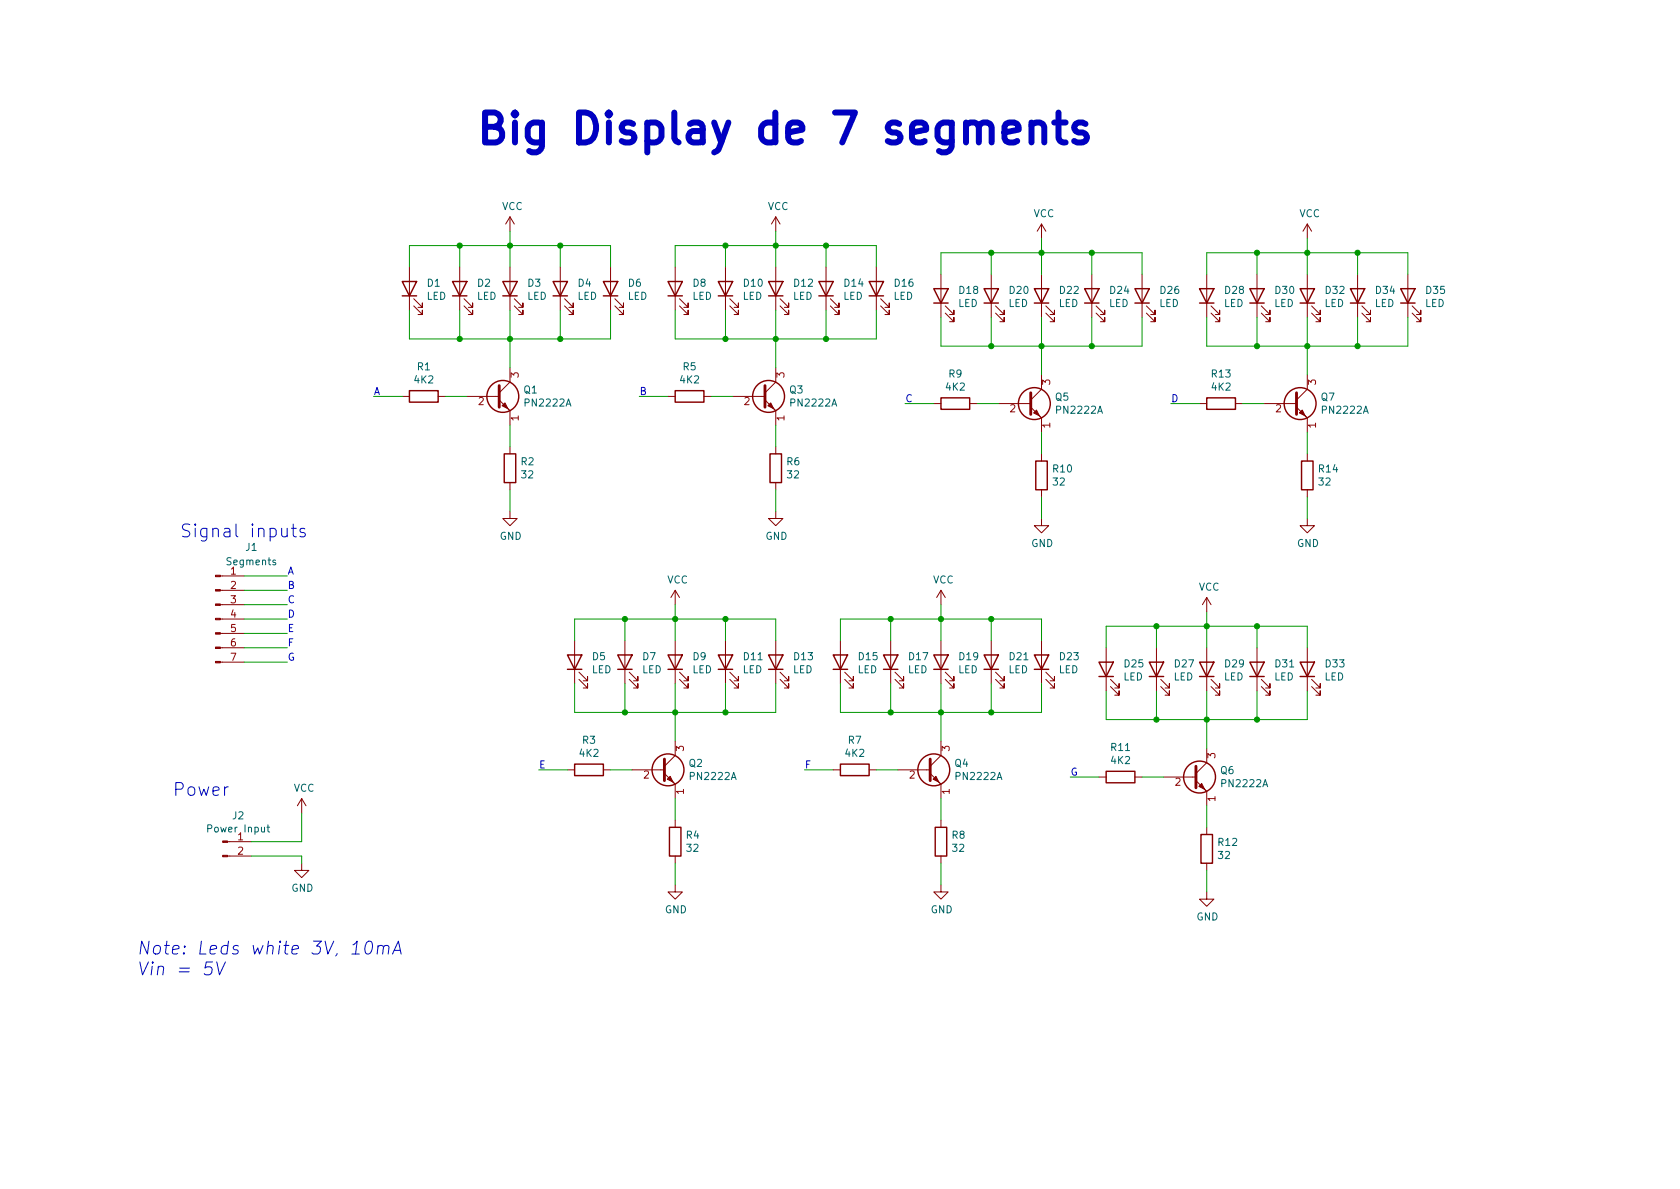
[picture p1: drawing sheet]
<svg xmlns="http://www.w3.org/2000/svg" width="297mm" height="210mm" viewBox="0 0 297 210" stroke-linecap="round" stroke-linejoin="round" font-family="sans-serif">
<g fill="none" stroke="#840000" stroke-width=".25">
<path d="M71.1 49.8h2.6l-1.3 2.5zM71.1 52.3h2.6M80 49.8h2.5l-1.2 2.5zM80 52.3h2.5M88.9 49.8h2.5l-1.2 2.5zM88.9 52.3h2.5M97.8 49.8h2.5l-1.2 2.5zM97.8 52.3h2.5M106.7 49.8h2.5l-1.3 2.5zM106.7 52.3h2.5M118.1 49.8h2.5l-1.2 2.5zM118.1 52.3h2.5"/>
<path d="M127 49.8h2.5l-1.2 2.5zM127 52.3h2.5M135.9 49.8h2.5l-1.2 2.5zM135.9 52.3h2.5M144.8 49.8h2.5l-1.3 2.5zM144.8 52.3h2.5M153.7 49.8h2.5l-1.3 2.5zM153.7 52.3h2.5M165.1 51h2.5l-1.2 2.6zM165.1 53.6h2.5M174 51h2.5l-1.2 2.6zM174 53.6h2.5"/>
<path d="M182.9 51h2.5l-1.3 2.6zM182.9 53.6h2.5M191.8 51h2.5l-1.3 2.6zM191.8 53.6h2.5M200.7 51h2.5l-1.3 2.6zM200.7 53.6h2.5M212.1 51h2.5l-1.2 2.6zM212.1 53.6h2.5M221 51h2.5l-1.3 2.6zM221 53.6h2.5M229.9 51h2.5l-1.3 2.6zM229.9 53.6h2.5"/>
<path d="M238.8 51h2.5l-1.3 2.6zM238.8 53.6h2.5M247.6 51h2.6l-1.3 2.6zM247.6 53.6h2.6M72.4 69.1h5.1v2h-5.1zM119.4 69.1h5.1v2h-5.1zM166.4 70.4h5v2h-5zM213.4 70.4h5v2h-5zM89.2 80.3h2v5h-2zM136.1 80.3h2.1v5h-2.1zM183.1 81.5h2.1v5.1h-2.1zM230.1 81.5h2.1v5.1h-2.1z"/>
<path d="M100.3 115.8h2.6l-1.3 2.6zM100.3 118.4h2.6M109.2 115.8h2.6l-1.3 2.6zM109.2 118.4h2.6M118.1 115.8h2.5l-1.2 2.6zM118.1 118.4h2.5M127 115.8h2.5l-1.2 2.6zM127 118.4h2.5M135.9 115.8h2.5l-1.2 2.6zM135.9 118.4h2.5M147.3 115.8h2.6l-1.3 2.6zM147.3 118.4h2.6"/>
<path d="M156.2 115.8h2.5l-1.2 2.6zM156.2 118.4h2.5M165.1 115.8h2.5l-1.2 2.6zM165.1 118.4h2.5M174 115.8h2.5l-1.2 2.6zM174 118.4h2.5M182.9 115.8h2.5l-1.3 2.6zM182.9 118.4h2.5M194.3 117.1h2.5l-1.2 2.5zM194.3 119.6h2.5M203.2 117.1h2.5l-1.2 2.5zM203.2 119.6h2.5"/>
<path d="M212.1 117.1h2.5l-1.2 2.5zM212.1 119.6h2.5M221 117.1h2.5l-1.3 2.5zM221 119.6h2.5M229.9 117.1h2.5l-1.3 2.5zM229.9 119.6h2.5M101.6 135.1h5.1v2.1h-5.1zM148.6 135.1h5.1v2.1h-5.1zM195.6 136.4h5.1v2h-5.1zM118.4 146.3h2v5.1h-2zM165.4 146.3h2v5.1h-2zM212.3 147.6h2.1v5h-2.1z"/>
<circle cx="88.9" cy="70.1" r="2.82"/>
<circle cx="135.9" cy="70.1" r="2.82"/>
<circle cx="182.9" cy="71.4" r="2.82"/>
<circle cx="229.9" cy="71.4" r="2.82"/>
<circle cx="118.1" cy="136.1" r="2.82"/>
<circle cx="165.1" cy="136.1" r="2.82"/>
<circle cx="212.1" cy="137.4" r="2.82"/>
</g>
<g fill="none" stroke="#840000" stroke-width=".18">
<path d="M90.2 38.3v2.6M90.2 38.3l-.8 1.3M90.2 38.3l.7 1.3M137.2 38.3v2.6M137.2 38.3l-.8 1.3M137.2 38.3l.7 1.3M184.1 39.6v2.6M184.1 39.6l-.7 1.3M184.1 39.6l.8 1.3M231.1 39.6v2.6M231.1 39.6l-.7 1.3M231.1 39.6l.8 1.3"/>
<path d="M72.4 47.2v7.7M73.2 54.1l1.5 1.5v-.7v.7h-.8M73.2 52.8l1.5 1.6v-.8v.8h-.8M81.3 47.2v7.7M82 54.1l1.6 1.5v-.7v.7h-.8M82 52.8l1.6 1.6v-.8v.8h-.8M90.2 47.2v7.7M90.9 54.1l1.6 1.5v-.7v.7h-.8M90.9 52.8l1.6 1.6v-.8v.8h-.8M99.1 47.2v7.7M99.8 54.1l1.5 1.5v-.7v.7h-.7M99.8 52.8l1.5 1.6v-.8v.8h-.7"/>
<path d="M107.9 47.2v7.7M108.7 54.1l1.5 1.5v-.7v.7h-.7M108.7 52.8l1.5 1.6v-.8v.8h-.7M119.4 47.2v7.7M120.1 54.1l1.6 1.5v-.7v.7h-.8M120.1 52.8l1.6 1.6v-.8v.8h-.8M128.3 47.2v7.7M129 54.1l1.6 1.5v-.7v.7h-.8M129 52.8l1.6 1.6v-.8v.8h-.8M137.2 47.2v7.7M137.9 54.1l1.5 1.5v-.7v.7h-.7M137.9 52.8l1.5 1.6v-.8v.8h-.7"/>
<path d="M146 47.2v7.7M146.8 54.1l1.5 1.5v-.7v.7h-.7M146.8 52.8l1.5 1.6v-.8v.8h-.7M154.9 47.2v7.7M155.7 54.1l1.5 1.5v-.7v.7h-.7M155.7 52.8l1.5 1.6v-.8v.8h-.7M166.4 48.5v7.6M167.1 55.4l1.6 1.5v-.8v.8h-.8M167.1 54.1l1.6 1.5v-.7v.7h-.8M175.3 48.5v7.6M176 55.4l1.5 1.5v-.8v.8h-.7M176 54.1l1.5 1.5v-.7v.7h-.7"/>
<path d="M184.1 48.5v7.6M184.9 55.4l1.5 1.5v-.8v.8h-.7M184.9 54.1l1.5 1.5v-.7v.7h-.7M193 48.5v7.6M193.8 55.4l1.5 1.5v-.8v.8h-.7M193.8 54.1l1.5 1.5v-.7v.7h-.7M201.9 48.5v7.6M202.7 55.4l1.5 1.5v-.8v.8h-.7M202.7 54.1l1.5 1.5v-.7v.7h-.7M213.4 48.5v7.6M214.1 55.4l1.5 1.5v-.8v.8h-.7M214.1 54.1l1.5 1.5v-.7v.7h-.7"/>
<path d="M222.2 48.5v7.6M223 55.4l1.5 1.5v-.8v.8h-.7M223 54.1l1.5 1.5v-.7v.7h-.7M231.1 48.5v7.6M231.9 55.4l1.5 1.5v-.8v.8h-.7M231.9 54.1l1.5 1.5v-.7v.7h-.7M240 48.5v7.6M240.8 55.4l1.5 1.5v-.8v.8h-.7M240.8 54.1l1.5 1.5v-.7v.7h-.7M248.9 48.5v7.6M249.7 55.4l1.5 1.5v-.8v.8h-.8M249.7 54.1l1.5 1.5v-.7v.7h-.8"/>
<path d="M71.1 70.1h1.3M77.5 70.1h1.2M82.5 70.1h5.8M88.3 70.7l1.9 1.9v2.6M89.5 72l.5 .5M90.2 65v2.6l-1.9 1.9M90.2 79v1.3M118.1 70.1h1.3M124.5 70.1h1.2M129.5 70.1h5.8M135.3 70.7l1.9 1.9v2.6M136.5 72l.5 .5"/>
<path d="M137.2 65v2.6l-1.9 1.9M137.2 79v1.3M165.1 71.4h1.3M171.4 71.4h1.3M176.5 71.4h5.7M182.2 72l1.9 1.9v2.5M183.5 73.3l.5 .5M184.1 66.3v2.5l-1.9 1.9M212.1 71.4h1.3M218.4 71.4h1.3M223.5 71.4h5.7M229.2 72l1.9 1.9v2.5"/>
<path d="M230.5 73.3l.5 .5M231.1 66.3v2.5l-1.9 1.9M90.2 90.4v1.3h1.2l-1.2 1.3-1.3-1.3h1.3M90.2 85.3v1.3M137.2 90.4v1.3h1.2l-1.2 1.3-1.3-1.3h1.3M137.2 85.3v1.3M184.1 91.7v1.3h1.3l-1.3 1.2-1.2-1.2h1.2M184.1 80.3v1.2M184.1 86.6v1.3M231.1 91.7v1.3h1.3l-1.3 1.2-1.2-1.2h1.2M231.1 80.3v1.2M231.1 86.6v1.3"/>
<path d="M39 117.1h4.2M39 114.5h4.2M39 112h4.2M39 109.5h4.2M39 106.9h4.2M39 104.4h4.2M39 101.8h4.2M101.6 113.3v7.6M102.4 118.9l1.5 1.5v-.8v.8h-.8M110.5 113.3v7.6M111.3 118.9l1.5 1.5v-.8v.8h-.8M119.4 104.4v2.5"/>
<path d="M119.4 113.3v7.6M119.4 104.4l-.8 1.3M119.4 104.4l.7 1.3M120.1 118.9l1.6 1.5v-.8v.8h-.8M128.3 113.3v7.6M129 118.9l1.6 1.5v-.8v.8h-.8M137.2 113.3v7.6M137.9 118.9l1.5 1.5v-.8v.8h-.7M148.6 113.3v7.6M149.4 118.9l1.5 1.5v-.8v.8h-.8M157.5 113.3v7.6M158.2 118.9l1.6 1.5v-.8v.8h-.8"/>
<path d="M166.4 104.4v2.5M166.4 113.3v7.6M166.4 104.4l-.8 1.3M166.4 104.4l.7 1.3M167.1 118.9l1.6 1.5v-.8v.8h-.8M175.3 113.3v7.6M176 118.9l1.5 1.5v-.8v.8h-.7M184.1 113.3v7.6M184.9 118.9l1.5 1.5v-.8v.8h-.7M195.6 114.5v7.7M204.5 114.5v7.7M213.4 105.7v2.5"/>
<path d="M213.4 114.5v7.7M213.4 105.7l-.8 1.2M213.4 105.7l.7 1.2M222.2 114.5v7.7M231.1 114.5v7.7M100.3 136.1h1.3M102.4 120.1l1.5 1.6v-.8v.8h-.8M106.7 136.1h1.2M111.3 120.1l1.5 1.6v-.8v.8h-.8M111.8 136.1h5.7M117.5 136.8l1.9 1.9v2.5M118.7 138l.6 .6"/>
<path d="M119.4 131.1v2.5l-1.9 1.9M120.1 120.1l1.6 1.6v-.8v.8h-.8M129 120.1l1.6 1.6v-.8v.8h-.8M137.9 120.1l1.5 1.6v-.8v.8h-.7M147.3 136.1h1.3M149.4 120.1l1.5 1.6v-.8v.8h-.8M153.7 136.1h1.2M158.2 120.1l1.6 1.6v-.8v.8h-.8M158.7 136.1h5.8M164.5 136.8l1.9 1.9v2.5M165.7 138l.5 .6M166.4 131.1v2.5l-1.9 1.9"/>
<path d="M167.1 120.1l1.6 1.6v-.8v.8h-.8M176 120.1l1.5 1.6v-.8v.8h-.7M184.9 120.1l1.5 1.6v-.8v.8h-.7M194.3 137.4h1.3M196.3 121.4l1.6 1.5v-.7v.7h-.8M196.3 120.1l1.6 1.6v-.8v.8h-.8M200.7 137.4h1.2M205.2 121.4l1.6 1.5v-.7v.7h-.8M205.2 120.1l1.6 1.6v-.8v.8h-.8M205.7 137.4h5.8M211.5 138l1.9 1.9v2.6M212.7 139.3l.5 .5"/>
<path d="M213.4 132.3v2.6l-1.9 1.9M214.1 121.4l1.5 1.5v-.7v.7h-.7M214.1 120.1l1.5 1.6v-.8v.8h-.7M223 121.4l1.5 1.5v-.7v.7h-.7M223 120.1l1.5 1.6v-.8v.8h-.7M231.9 121.4l1.5 1.5v-.7v.7h-.7M231.9 120.1l1.5 1.6v-.8v.8h-.7M40.2 151.4h4.2M40.2 148.8h4.2M53.3 152.6v1.3h1.3l-1.3 1.3-1.2-1.3h1.2M53.3 141.2l-.7 1.3M53.3 141.2v2.6"/>
<path d="M53.3 141.2l.8 1.3M119.4 156.5v1.2h1.2l-1.2 1.3-1.3-1.3h1.3M119.4 145v1.3M119.4 151.4v1.2M166.4 156.5v1.2h1.2l-1.2 1.3-1.3-1.3h1.3M166.4 145v1.3M166.4 151.4v1.2M213.4 157.7v1.3h1.2l-1.2 1.3-1.3-1.3h1.3M213.4 146.3v1.3M213.4 152.6v1.3"/>
</g>
<g fill="#840000" stroke="#840000" stroke-width=".18">
<path d="M39.4 151.3h.8v.2h-.8z"/>
<path d="M39.4 148.7h.8v.3h-.8z"/>
<path d="M183.3 72.5l.5 1-1-.5z"/>
<path d="M88.8 71.7l.5-.5 .5 1.1z"/>
<path d="M118 137.8l.5-.5 .5 1z"/>
<path d="M38.1 117h.9v.2h-.9z"/>
<path d="M38.1 114.4h.9v.3h-.9z"/>
<path d="M38.1 111.9h.9v.2h-.9z"/>
<path d="M38.1 109.3h.9v.3h-.9z"/>
<path d="M38.1 106.8h.9v.3h-.9z"/>
<path d="M38.1 104.3h.9v.2h-.9z"/>
<path d="M38.1 101.7h.9v.3h-.9z"/>
<path d="M165.5 137.3l.5 1-1-.5z"/>
<path d="M212 139.1l.5-.5 .5 1z"/>
<path d="M135.8 71.7l.5-.5 .5 1.1z"/>
<path d="M229.7 73l.6-.5 .5 1z"/>
</g>
<path d="M48.7 99.1l-.3-.1-.2 .2 .1 .2 .4 .1v.3h-.5M47.2 146.3h.5M47.4 145.9v1l.3 .2" fill="none" stroke="#006464" stroke-width=".18"/>
<path d="M88.3 68.2v3.8M135.3 68.2v3.8M182.2 69.5v3.8M229.2 69.5v3.8M117.5 134.2v3.8M164.5 134.2v3.8M211.5 135.5v3.8" fill="none" stroke="#840000" stroke-width=".51"/>
<path d="M49.8 93.4v1.2l.1 .2a.61 .61 0 0 0 .9-.1M50.8 93.4v1.5M51.5 93.4h.9M51.8 92.7v1.9l.2 .2 .4 .1M53.9 93.5l-.5-.1-.4 .3 .1 .4 .8 .2 .1 .2-.1 .3-.2 .1-.7-.1M38.3 170.1l.5 2.3 1.1-2.3M64.9 166.6a.52 .52 0 0 1 .5-.2 .52 .52 0 0 1 .4 .5 1.31 1.31 0 0 1-.9 1.8l-.2-.1a1.76 1.76 0 0 1 .2-2zM66.8 167.4a.56 .56 0 0 1 1 .1l-.1 1.2M66.9 167.2l-.2 1.5M67.8 167.5a.58 .58 0 0 1 .9-.2l.1 .2-.2 1.2M69.4 168.7l1-2.3 .5 2.3M69.7 168.1h1.1" fill="none" stroke="#0000c2" stroke-width=".18"/>
<path d="M187.2 19.9v4.5l.2 .5 .5 .3h.5M177.6 23.4l2.5-.5v-.5l-.2-.5-.5-.2h-1.1l-.5 .2-.2 .5v2l.2 .5 .5 .3h1.1l.5-.3M182.4 22.2a1.31 1.31 0 0 1 2.2 .2v2.8M182.4 21.7v3.5M186.4 21.7h2M191.9 21.9l-.5-.2h-.7l-.5 .2-.3 .5 .3 .8 .5 .2h.7l.5 .3 .3 .5-.3 .7-.5 .3h-1l-.5-.3" fill="none" stroke="#0000c2" stroke-width="1.1"/>
<g fill="none" stroke="#009600" stroke-width=".18">
<path d="M72.4 54.9v5h35.5v-5M72.4 47.2v-3.8h35.5v3.8M81.3 43.4v3.8M81.3 54.9v5M90.2 40.9v6.3M90.2 54.9v10.1M99.1 43.4v3.8M99.1 54.9v5M119.4 47.2v-3.8h35.5v3.8M119.4 54.9v5h35.5v-5M128.3 43.4v3.8M128.3 54.9v5"/>
<path d="M137.2 40.9v6.3M137.2 54.9v10.1M146 43.4v3.8M146 54.9v5M166.4 48.5v-3.8h35.5v3.8M166.4 56.1v5.1h35.5v-5.1M175.3 44.7v3.8M175.3 56.1v5.1M184.1 42.2v6.3M184.1 56.1v10.2M193 44.7v3.8M193 56.1v5.1"/>
<path d="M213.4 48.5v-3.8h35.5v3.8M213.4 56.1v5.1h35.5v-5.1M222.2 44.7v3.8M222.2 56.1v5.1M231.1 42.2v6.3M231.1 56.1v10.2M240 44.7v3.8M240 56.1v5.1M66 70.1h5.1M78.7 70.1h3.8M90.2 75.2v3.8M113 70.1h5.1"/>
<path d="M125.7 70.1h3.8M137.2 75.2v3.8M160 71.4h5.1M172.7 71.4h3.8M184.1 76.4v3.9M207 71.4h5.1M219.7 71.4h3.8M231.1 76.4v3.9M90.2 86.6v3.8M137.2 86.6v3.8M184.1 87.9v3.8M231.1 87.9v3.8"/>
<path d="M43.2 106.9h7.6M43.2 112h7.6M43.2 101.8h7.6M43.2 109.5h7.6M43.2 104.4h7.6M43.2 117.1h7.6M43.2 114.5h7.6M101.6 113.3v-3.8h35.6v3.8M110.5 109.5v3.8M119.4 106.9v6.4M128.3 109.5v3.8M148.6 113.3v-3.8h35.5v3.8"/>
<path d="M157.5 109.5v3.8M166.4 106.9v6.4M175.3 109.5v3.8M195.6 114.5v-3.8h35.5v3.8M204.5 110.7v3.8M213.4 108.2v6.3M222.2 110.7v3.8M95.2 136.1h5.1M101.6 120.9v5.1h35.6v-5.1M107.9 136.1h3.9M110.5 120.9v5.1M119.4 120.9v10.2"/>
<path d="M128.3 120.9v5.1M142.2 136.1h5.1M148.6 120.9v5.1h35.5v-5.1M154.9 136.1h3.8M157.5 120.9v5.1M166.4 120.9v10.2M175.3 120.9v5.1M189.2 137.4h5.1M195.6 122.2v5h35.5v-5M201.9 137.4h3.8M204.5 122.2v5M213.4 122.2v10.1"/>
<path d="M222.2 122.2v5M44.4 151.4h8.9v1.2M53.3 143.8v5h-8.9M119.4 141.2v3.8M119.4 152.6v3.9M166.4 141.2v3.8M166.4 152.6v3.9M213.4 142.5v3.8M213.4 153.9v3.8"/>
</g>
<g fill="#009600" stroke="#009600" stroke-width=".18">
<circle cx="204.5" cy="110.7" r=".46"/>
<circle cx="213.4" cy="127.2" r=".46"/>
<circle cx="222.2" cy="127.2" r=".46"/>
<circle cx="222.2" cy="110.7" r=".46"/>
<circle cx="213.4" cy="110.7" r=".46"/>
<circle cx="204.5" cy="127.2" r=".46"/>
<circle cx="231.1" cy="44.7" r=".46"/>
<circle cx="240" cy="44.7" r=".46"/>
<circle cx="231.1" cy="61.2" r=".46"/>
<circle cx="240" cy="61.2" r=".46"/>
<circle cx="222.2" cy="44.7" r=".46"/>
<circle cx="222.2" cy="61.2" r=".46"/>
<circle cx="184.1" cy="61.2" r=".46"/>
<circle cx="193" cy="61.2" r=".46"/>
<circle cx="184.1" cy="44.7" r=".46"/>
<circle cx="193" cy="44.7" r=".46"/>
<circle cx="175.3" cy="44.7" r=".46"/>
<circle cx="175.3" cy="61.2" r=".46"/>
<circle cx="175.3" cy="109.5" r=".46"/>
<circle cx="166.4" cy="109.5" r=".46"/>
<circle cx="175.3" cy="126" r=".46"/>
<circle cx="166.4" cy="126" r=".46"/>
<circle cx="90.2" cy="59.9" r=".46"/>
<circle cx="99.1" cy="43.4" r=".46"/>
<circle cx="90.2" cy="43.4" r=".46"/>
<circle cx="81.3" cy="43.4" r=".46"/>
<circle cx="81.3" cy="59.9" r=".46"/>
<circle cx="99.1" cy="59.9" r=".46"/>
<circle cx="110.5" cy="109.5" r=".46"/>
<circle cx="119.4" cy="109.5" r=".46"/>
<circle cx="128.3" cy="109.5" r=".46"/>
<circle cx="119.4" cy="126" r=".46"/>
<circle cx="110.5" cy="126" r=".46"/>
<circle cx="157.5" cy="126" r=".46"/>
<circle cx="128.3" cy="126" r=".46"/>
<circle cx="157.5" cy="109.5" r=".46"/>
<circle cx="137.2" cy="43.4" r=".46"/>
<circle cx="146" cy="43.4" r=".46"/>
<circle cx="128.3" cy="43.4" r=".46"/>
<circle cx="128.3" cy="59.9" r=".46"/>
<circle cx="137.2" cy="59.9" r=".46"/>
<circle cx="146" cy="59.9" r=".46"/>
</g>
<text font-size="7.4" fill="#0000c2" x="83.8" y="25.4">Big Display de 7 segments</text>
<g font-size="3.2" fill="#0000c2">
<text x="24.1" y="168.8">Note: Leds white 3V, 10mA</text>
<text x="24.1" y="172.5">Vin = 5V</text>
</g>
<g font-size="3.1" fill="#0000c2">
<text x="31.7" y="95">Signal inputs</text>
<text x="30.5" y="140.8">Power</text>
</g>
<g font-size="1.8" fill="#006464">
<text x="88.7" y="37.1">VCC</text>
<text x="135.7" y="37.1">VCC</text>
<text x="182.7" y="38.4">VCC</text>
<text x="229.7" y="38.4">VCC</text>
<text x="75.4" y="53">LED</text>
<text x="75.6" y="50.7">D1</text>
<text x="84.3" y="53">LED</text>
<text x="84.4" y="50.7">D2</text>
<text x="93.2" y="53">LED</text>
<text x="93.3" y="50.7">D3</text>
<text x="102.1" y="53">LED</text>
<text x="102.2" y="50.7">D4</text>
<text x="111" y="53">LED</text>
<text x="111.1" y="50.7">D6</text>
<text x="122.4" y="53">LED</text>
<text x="122.5" y="50.7">D8</text>
<text x="131.3" y="53">LED</text>
<text x="131.5" y="50.7">D10</text>
<text x="140.2" y="53">LED</text>
<text x="140.4" y="50.7">D12</text>
<text x="149.1" y="53">LED</text>
<text x="149.3" y="50.7">D14</text>
<text x="157.9" y="53">LED</text>
<text x="158.2" y="50.7">D16</text>
<text x="169.6" y="52">D18</text>
<text x="178.5" y="52">D20</text>
<text x="187.4" y="52">D22</text>
<text x="196.3" y="52">D24</text>
<text x="205.2" y="52">D26</text>
<text x="216.6" y="52">D28</text>
<text x="225.5" y="52">D30</text>
<text x="234.4" y="52">D32</text>
<text x="243.3" y="52">D34</text>
<text x="252.2" y="52">D35</text>
<text x="169.4" y="54.3">LED</text>
<text x="178.3" y="54.3">LED</text>
<text x="187.2" y="54.3">LED</text>
<text x="196" y="54.3">LED</text>
<text x="204.9" y="54.3">LED</text>
<text x="216.4" y="54.3">LED</text>
<text x="225.3" y="54.3">LED</text>
<text x="234.1" y="54.3">LED</text>
<text x="243" y="54.3">LED</text>
<text x="251.9" y="54.3">LED</text>
<text x="73.8" y="65.5">R1</text>
<text x="120.8" y="65.5">R5</text>
<text x="73.3" y="67.8">4K2</text>
<text x="92.6" y="69.6">Q1</text>
<text x="93" y="71.9">PN2222A</text>
<text x="120.3" y="67.8">4K2</text>
<text x="139.6" y="69.6">Q3</text>
<text x="140" y="71.9">PN2222A</text>
<text x="167.3" y="69.1">4K2</text>
<text x="167.8" y="66.7">R9</text>
<text x="186.6" y="70.8">Q5</text>
<text x="214.3" y="66.7">R13</text>
<text x="214.3" y="69.1">4K2</text>
<text x="233.6" y="70.8">Q7</text>
<text x="186.9" y="73.1">PN2222A</text>
<text x="233.9" y="73.1">PN2222A</text>
<text x="92.1" y="82.3">R2</text>
<text x="139.1" y="82.3">R6</text>
<text x="186.2" y="83.5">R10</text>
<text x="233.2" y="83.5">R14</text>
<text x="92.3" y="84.6">32</text>
<text x="139.2" y="84.6">32</text>
<text x="186.2" y="85.8">32</text>
<text x="233.2" y="85.8">32</text>
<text x="88.3" y="95.4">GND</text>
<text x="135.3" y="95.4">GND</text>
<text x="40.2" y="99.9">Segments</text>
<text x="43.5" y="97.4">J1</text>
<text x="182.3" y="96.7">GND</text>
<text x="229.3" y="96.7">GND</text>
<text x="117.9" y="103.2">VCC</text>
<text x="164.9" y="103.2">VCC</text>
<text x="211.9" y="104.4">VCC</text>
<text x="104.6" y="119">LED</text>
<text x="104.8" y="116.7">D5</text>
<text x="113.5" y="119">LED</text>
<text x="113.7" y="116.7">D7</text>
<text x="122.4" y="119">LED</text>
<text x="122.5" y="116.7">D9</text>
<text x="131.3" y="119">LED</text>
<text x="131.5" y="116.7">D11</text>
<text x="140.2" y="119">LED</text>
<text x="140.4" y="116.7">D13</text>
<text x="151.6" y="119">LED</text>
<text x="151.9" y="116.7">D15</text>
<text x="160.5" y="119">LED</text>
<text x="160.8" y="116.7">D17</text>
<text x="169.4" y="119">LED</text>
<text x="169.6" y="116.7">D19</text>
<text x="178.3" y="119">LED</text>
<text x="178.5" y="116.7">D21</text>
<text x="187.2" y="119">LED</text>
<text x="187.4" y="116.7">D23</text>
<text x="198.9" y="118">D25</text>
<text x="207.7" y="118">D27</text>
<text x="216.6" y="118">D29</text>
<text x="225.5" y="118">D31</text>
<text x="234.4" y="118">D33</text>
<text x="198.6" y="120.3">LED</text>
<text x="207.5" y="120.3">LED</text>
<text x="216.4" y="120.3">LED</text>
<text x="225.3" y="120.3">LED</text>
<text x="234.1" y="120.3">LED</text>
<text x="103" y="131.5">R3</text>
<text x="150" y="131.5">R7</text>
<text x="102.5" y="133.8">4K2</text>
<text x="121.8" y="135.6">Q2</text>
<text x="122.2" y="137.9">PN2222A</text>
<text x="149.5" y="133.8">4K2</text>
<text x="168.8" y="135.6">Q4</text>
<text x="169.2" y="137.9">PN2222A</text>
<text x="196.5" y="132.8">R11</text>
<text x="196.5" y="135.1">4K2</text>
<text x="215.8" y="136.9">Q6</text>
<text x="51.9" y="140">VCC</text>
<text x="216.2" y="139.2">PN2222A</text>
<text x="37.1" y="147.2">Power Input</text>
<text x="41.1" y="144.9">J2</text>
<text x="121.3" y="148.3">R4</text>
<text x="168.3" y="148.3">R8</text>
<text x="215.4" y="149.6">R12</text>
<text x="121.5" y="150.6">32</text>
<text x="168.5" y="150.6">32</text>
<text x="215.4" y="151.9">32</text>
<text x="51.5" y="157.7">GND</text>
<text x="117.5" y="161.5">GND</text>
<text x="164.5" y="161.5">GND</text>
<text x="211.5" y="162.8">GND</text>
</g>
<g font-size="1.8" fill="#0000c2">
<text x="66" y="69.8">A</text>
<text x="113" y="69.8">B</text>
<text x="160" y="71.1">C</text>
<text x="207" y="71.1">D</text>
<text x="50.8" y="101.6">A</text>
<text x="50.8" y="106.7">C</text>
<text x="50.8" y="104.1">B</text>
<text x="50.8" y="109.2">D</text>
<text x="50.8" y="111.7">E</text>
<text x="50.8" y="114.3">F</text>
<text x="50.8" y="116.8">G</text>
<text x="95.2" y="135.9">E</text>
<text x="142.2" y="135.9">F</text>
<text x="189.2" y="137.1">G</text>
</g>
<g font-size="1.8" fill="#a90000">
<text x="84.6" y="71.6">2</text>
<text x="91.7" y="66.8" transform="rotate(-90 91.7 66.8)">3</text>
<text x="131.6" y="71.6">2</text>
<text x="138.7" y="66.8" transform="rotate(-90 138.7 66.8)">3</text>
<text x="185.7" y="68.1" transform="rotate(-90 185.7 68.1)">3</text>
<text x="232.7" y="68.1" transform="rotate(-90 232.7 68.1)">3</text>
<text x="91.7" y="74.4" transform="rotate(-90 91.7 74.4)">1</text>
<text x="138.7" y="74.4" transform="rotate(-90 138.7 74.4)">1</text>
<text x="178.6" y="72.9">2</text>
<text x="185.7" y="75.7" transform="rotate(-90 185.7 75.7)">1</text>
<text x="225.6" y="72.9">2</text>
<text x="232.7" y="75.7" transform="rotate(-90 232.7 75.7)">1</text>
<text x="40.8" y="101.6">1</text>
<text x="40.8" y="104.1">2</text>
<text x="40.8" y="106.7">3</text>
<text x="40.8" y="109.2">4</text>
<text x="40.8" y="111.8">5</text>
<text x="40.8" y="114.3">6</text>
<text x="40.8" y="116.8">7</text>
<text x="113.8" y="137.7">2</text>
<text x="120.9" y="132.8" transform="rotate(-90 120.9 132.8)">3</text>
<text x="160.8" y="137.7">2</text>
<text x="167.9" y="132.8" transform="rotate(-90 167.9 132.8)">3</text>
<text x="214.9" y="134.1" transform="rotate(-90 214.9 134.1)">3</text>
<text x="120.9" y="140.4" transform="rotate(-90 120.9 140.4)">1</text>
<text x="167.9" y="140.4" transform="rotate(-90 167.9 140.4)">1</text>
<text x="207.8" y="138.9">2</text>
<text x="214.9" y="141.7" transform="rotate(-90 214.9 141.7)">1</text>
<text x="42.1" y="148.6">1</text>
<text x="42.1" y="151.1">2</text>
</g>
</svg>
